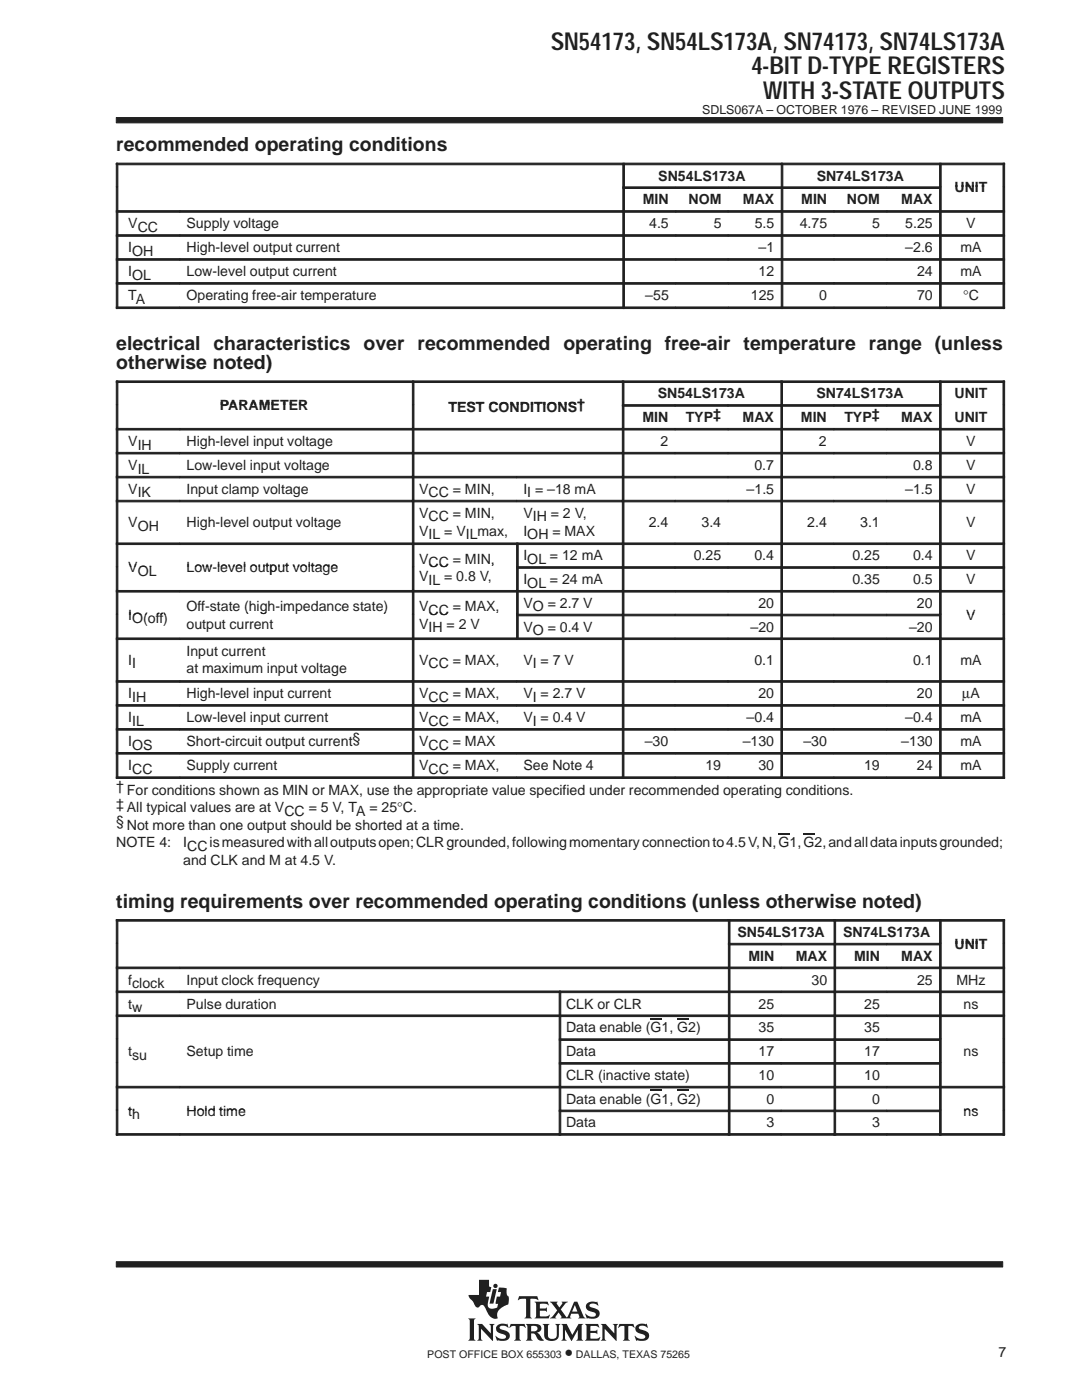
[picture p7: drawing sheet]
<svg xmlns="http://www.w3.org/2000/svg" width="216mm" height="279mm" viewBox="0 0 216 279" stroke-linecap="round" stroke-linejoin="round" font-family="sans-serif">
<g fill="#231f20" stroke="#231f20" stroke-width=".2">
<path d="M23.2 23.5h176.9v1h-176.9z" fill-rule="evenodd"/>
<path d="M23.2 251.8h176.9v1.1h-176.9z" fill-rule="evenodd"/>
</g>
<g fill="#231f20">
<path d="M98.3 257.3h.8l-.6 2.9h-.8z"/>
<path d="M104.9 264.2h1.9a.9 .9 0 0 1 1 .4 .9 .9 0 0 1 0 1.1l-.7 .2 .5 .4 .9 1.2a1.2 1.2 0 0 1-1.6-1l-.3-.3-.6-.1v1l.3 .5h-1.4l.3-.6v-2.3z" fill-rule="evenodd"/>
<path d="M109.7 259.8h1.6l-.2 .3 .5 .8 .6-.8-.1-.3h1.2l-.4 .3-1 1.2 1.2 1.6 1.5-3.1h.6l1.2 2.9 .4 .4-1.4-.1a.22 .22 0 0 0 .2-.1 .22 .22 0 0 0 0-.3l-.2-.4h-1.4l-.2 .7 .2 .2h-2.2l.2-.3-.5-.9-.7 .9 .2 .3h-1.3l.6-.4 .9-1.2z" fill-rule="evenodd"/>
<path d="M127 264.6a1.74 1.74 0 0 1 1.6-.4l.3 .1 .1-.1 .3 .8h-.1a1.2 1.2 0 0 0-1.7-.1 1.47 1.47 0 0 0 1.3 .7 1.03 1.03 0 0 1 .7 1.2 1.03 1.03 0 0 1-1.2 .8l-1.1-.1-.2 .1-.4-1 .9 .5 .9 .1a.45 .45 0 0 0 .4-.6 .45 .45 0 0 0-.6-.3l-.2-.1a1.11 1.11 0 0 1-1.2-1.4z" fill-rule="evenodd"/>
<path d="M123.6 264.2h2.8l.2 .8-.6-.4h-.5l-.1 .2v2.4l.3 .4h-1.4l.3-.4v-2.4l-.1-.2h-.5l-.7 .4z" fill-rule="evenodd"/>
<path d="M116.7 264.2h2.6l.2 .8-.6-.4-1.1 .1v.9h1.1l.3-.2v.9l-.4-.3h-1v1.1l1.3 .1 .7-.4-.3 .8h-2.8l.3-.4v-2.6z" fill-rule="evenodd"/>
<path d="M119.9 264.2h1l1.7 1.9v-1.5l-.3-.4h1l-.3 .4v3l-2.3-2.4v2l.3 .4h-1.1l.3-.4v-2.6z" fill-rule="evenodd"/>
<path d="M112 264.2h1.1l1.1 2.2 1.2-2.2h1l-.3 .4v2.6l.3 .4h-1.4l.3-.4v-1.8l-1.3 2.2-1.3-2.2v1.7l.4 .5h-1.1l.3-.6v-2.3z" fill-rule="evenodd"/>
<path d="M99.2 264.6a1.71 1.71 0 0 1 1.7-.4l.2 .1 .1-.1 .3 .8-.6-.3-.8-.1a.41 .41 0 0 0-.4 .5 .41 .41 0 0 0 .5 .3 1.29 1.29 0 0 1 1.5 1.4 1.08 1.08 0 0 1-1.2 .8l-1.1-.1-.2 .1-.4-1 .8 .5 .5 .1 .6-.1 .3-.2a.72 .72 0 0 0-.9-.7 .99 .99 0 0 1-1-.5 .99 .99 0 0 1 .1-1.1z" fill-rule="evenodd"/>
<path d="M101.9 264.2h2.8l.2 .8-.7-.4h-.4l-.1 .2v2.4l.3 .4h-1.4l.3-.4v-2.4l-.1-.2h-.5l-.7 .4z" fill-rule="evenodd"/>
<path d="M108.3 264.2h1.3l-.3 .4v2a.65 .65 0 0 0 .7 .6h.6l.4-.4 .1-2.1-.3-.5h1l-.3 .4v1.8a1.54 1.54 0 0 1-2.4 1l-.5-.7v-2.1z" fill-rule="evenodd"/>
<path d="M95.2 264.2h1l1.7 1.9v-1.5l-.3-.4h1.1l-.3 .4v3l-2.4-2.4v2l.3 .4h-1.1l.3-.6v-2.3z" fill-rule="evenodd"/>
<path d="M93.4 263.1h1.5l-.3 .4v3.7l.3 .4h-1.5l.3-.4v-3.7z" fill-rule="evenodd"/>
<path d="M103.6 258.7h3.6l.2 .8-.4-.3-1.2 .1v3.5l.3 .3h-1.4l.2-.2 .1-.3v-3.2l-.1-.2h-.8l-.7 .3z" fill-rule="evenodd"/>
<path d="M106.7 259.8h2.6l.1 .7-.5-.3-1.2 .1v.8h1.1l.3-.2v.9l-.4-.2h-1v1l.2 .1h1.2l.5-.3h.1l-.2 .7h-2.8l.3-.5v-2.3z" fill-rule="evenodd"/>
<path d="M117.1 260.2a2.08 2.08 0 0 1 1.9-.3l.2-.2 .1 .9a1.22 1.22 0 0 0-1.7-.1 .82 .82 0 0 0 .9 .6 1.06 1.06 0 0 1 1.2 1.1 1.06 1.06 0 0 1-1.2 1l-1.2-.1-.2 .1-.3-1 .8 .5 .8 .1a.46 .46 0 0 0 .5-.5 .46 .46 0 0 0-.5-.4l-.2-.1a1.11 1.11 0 0 1-1.2-1.5z" fill-rule="evenodd"/>
<path d="M95.6 255.4h2v1.3l.4 .2-.2 1h-.6l-.2 .9h.6l-.3 1.2 .1 .7a.9 .9 0 0 0 1.2 .4l.6-.1 .2-.8-.5-.1 .2-1.3h.7l.2-.9h-.7l.3-1 1.5 .2v1.1l.2 .4 .2 .2v.7a.81 .81 0 0 1-.6 1 2.73 2.73 0 0 0-1.7 1.7l.1 .9h-.1a1.81 1.81 0 0 1-2.1-1.5l-.3-.6a.7 .7 0 0 0-.6-.6 .7 .7 0 0 0-.7 .5 1.12 1.12 0 0 1-1.1-1l-.7-.8-.2-.7h2.1z" fill-rule="evenodd"/>
<circle cx="98.9" cy="256.6" r=".43"/>
</g>
<g fill="#fff">
<path d="M114.7 260.4l.5 1.4h-1z"/>
<path d="M106 264.7l.6-.1a.56 .56 0 0 1 .6 .5 .56 .56 0 0 1-.6 .6h-.6z" fill-rule="evenodd"/>
</g>
<g fill="#231f20" stroke="#231f20" stroke-width=".2">
<path d="M23.2 32.6h.3v4.7h-.3z" fill-rule="evenodd"/>
<path d="M23.2 32.6h101.1v.3h-101.1z" fill-rule="evenodd"/>
<path d="M124.3 32.6h.3v4.7h-.3z" fill-rule="evenodd"/>
<path d="M124.3 32.6h31.6v.3h-31.6z" fill-rule="evenodd"/>
<path d="M155.9 32.6h.3v4.7h-.3z" fill-rule="evenodd"/>
<path d="M155.9 32.6h31.6v.3h-31.6z" fill-rule="evenodd"/>
<path d="M187.5 32.6h.3v4.7h-.3z" fill-rule="evenodd"/>
<path d="M200.1 32.6h.4v4.7h-.4z" fill-rule="evenodd"/>
<path d="M187.5 32.6h13v.3h-13z" fill-rule="evenodd"/>
<path d="M23.2 37.3h.3v4.7h-.3z" fill-rule="evenodd"/>
<path d="M124.3 37.3h.3v4.7h-.3z" fill-rule="evenodd"/>
<path d="M124.3 37.3h10.5v.3h-10.5z" fill-rule="evenodd"/>
<path d="M134.8 37.3h10.5v.3h-10.5z" fill-rule="evenodd"/>
<path d="M145.3 37.3h10.6v.3h-10.6z" fill-rule="evenodd"/>
<path d="M155.9 37.3h.3v4.7h-.3z" fill-rule="evenodd"/>
<path d="M155.9 37.3h10.5v.3h-10.5z" fill-rule="evenodd"/>
<path d="M166.4 37.3h10.5v.3h-10.5z" fill-rule="evenodd"/>
<path d="M176.9 37.3h10.6v.3h-10.6z" fill-rule="evenodd"/>
<path d="M187.5 37.3h.3v4.7h-.3z" fill-rule="evenodd"/>
<path d="M200.1 37.3h.4v4.7h-.4z" fill-rule="evenodd"/>
<path d="M23.2 42h.3v4.8h-.3z" fill-rule="evenodd"/>
<path d="M23.2 42h12.6v.4h-12.6z" fill-rule="evenodd"/>
<path d="M35.9 42h88.4v.4h-88.4z" fill-rule="evenodd"/>
<path d="M124.3 42h.3v4.8h-.3z" fill-rule="evenodd"/>
<path d="M124.3 42h10.5v.4h-10.5z" fill-rule="evenodd"/>
<path d="M134.8 42h10.5v.4h-10.5z" fill-rule="evenodd"/>
<path d="M145.3 42h10.6v.4h-10.6z" fill-rule="evenodd"/>
<path d="M155.9 42h.3v4.8h-.3z" fill-rule="evenodd"/>
<path d="M155.9 42h10.5v.4h-10.5z" fill-rule="evenodd"/>
<path d="M166.4 42h10.5v.4h-10.5z" fill-rule="evenodd"/>
<path d="M176.9 42h10.6v.4h-10.6z" fill-rule="evenodd"/>
<path d="M187.5 42h.3v4.8h-.3z" fill-rule="evenodd"/>
<path d="M200.1 42h.4v4.8h-.4z" fill-rule="evenodd"/>
<path d="M187.5 42h13v.4h-13z" fill-rule="evenodd"/>
<path d="M23.2 46.8h.3v4.8h-.3z" fill-rule="evenodd"/>
<path d="M23.2 46.8h12.6v.4h-12.6z" fill-rule="evenodd"/>
<path d="M35.9 46.8h88.4v.4h-88.4z" fill-rule="evenodd"/>
<path d="M124.3 46.8h.3v4.8h-.3z" fill-rule="evenodd"/>
<path d="M124.3 46.8h10.5v.4h-10.5z" fill-rule="evenodd"/>
<path d="M134.8 46.8h10.5v.4h-10.5z" fill-rule="evenodd"/>
<path d="M145.3 46.8h10.6v.4h-10.6z" fill-rule="evenodd"/>
<path d="M155.9 46.8h.3v4.8h-.3z" fill-rule="evenodd"/>
<path d="M155.9 46.8h10.5v.4h-10.5z" fill-rule="evenodd"/>
<path d="M166.4 46.8h10.5v.4h-10.5z" fill-rule="evenodd"/>
<path d="M176.9 46.8h10.6v.4h-10.6z" fill-rule="evenodd"/>
<path d="M187.5 46.8h.3v4.8h-.3z" fill-rule="evenodd"/>
<path d="M200.1 46.8h.4v4.8h-.4z" fill-rule="evenodd"/>
<path d="M187.5 46.8h13v.4h-13z" fill-rule="evenodd"/>
<path d="M23.2 51.6h.3v4.8h-.3z" fill-rule="evenodd"/>
<path d="M23.2 51.6h12.6v.3h-12.6z" fill-rule="evenodd"/>
<path d="M35.9 51.6h88.4v.3h-88.4z" fill-rule="evenodd"/>
<path d="M124.3 51.6h.3v4.8h-.3z" fill-rule="evenodd"/>
<path d="M124.3 51.6h10.5v.3h-10.5z" fill-rule="evenodd"/>
<path d="M134.8 51.6h10.5v.3h-10.5z" fill-rule="evenodd"/>
<path d="M145.3 51.6h10.6v.3h-10.6z" fill-rule="evenodd"/>
<path d="M155.9 51.6h.3v4.8h-.3z" fill-rule="evenodd"/>
<path d="M155.9 51.6h10.5v.3h-10.5z" fill-rule="evenodd"/>
<path d="M166.4 51.6h10.5v.3h-10.5z" fill-rule="evenodd"/>
<path d="M176.9 51.6h10.6v.3h-10.6z" fill-rule="evenodd"/>
<path d="M187.5 51.6h.3v4.8h-.3z" fill-rule="evenodd"/>
<path d="M200.1 51.6h.4v4.8h-.4z" fill-rule="evenodd"/>
<path d="M187.5 51.6h13v.3h-13z" fill-rule="evenodd"/>
<path d="M23.2 56.4h.3v5.2h-.3z" fill-rule="evenodd"/>
<path d="M23.2 56.4h12.6v.3h-12.6z" fill-rule="evenodd"/>
<path d="M23.2 61.3h12.6v.3h-12.6z" fill-rule="evenodd"/>
<path d="M35.9 56.4h88.4v.3h-88.4z" fill-rule="evenodd"/>
<path d="M35.9 61.3h88.4v.3h-88.4z" fill-rule="evenodd"/>
<path d="M124.3 56.4h.3v5.2h-.3z" fill-rule="evenodd"/>
<path d="M124.3 56.4h10.5v.3h-10.5z" fill-rule="evenodd"/>
<path d="M124.3 61.3h10.5v.3h-10.5z" fill-rule="evenodd"/>
<path d="M134.8 56.4h10.5v.3h-10.5z" fill-rule="evenodd"/>
<path d="M134.8 61.3h10.5v.3h-10.5z" fill-rule="evenodd"/>
<path d="M145.3 56.4h10.6v.3h-10.6z" fill-rule="evenodd"/>
<path d="M145.3 61.3h10.6v.3h-10.6z" fill-rule="evenodd"/>
<path d="M155.9 56.4h.3v5.2h-.3z" fill-rule="evenodd"/>
<path d="M155.9 56.4h10.5v.3h-10.5z" fill-rule="evenodd"/>
<path d="M155.9 61.3h10.5v.3h-10.5z" fill-rule="evenodd"/>
<path d="M166.4 56.4h10.5v.3h-10.5z" fill-rule="evenodd"/>
<path d="M166.4 61.3h10.5v.3h-10.5z" fill-rule="evenodd"/>
<path d="M176.9 56.4h10.6v.3h-10.6z" fill-rule="evenodd"/>
<path d="M176.9 61.3h10.6v.3h-10.6z" fill-rule="evenodd"/>
<path d="M187.5 56.4h.3v5.2h-.3z" fill-rule="evenodd"/>
<path d="M200.1 56.4h.4v5.2h-.4z" fill-rule="evenodd"/>
<path d="M187.5 56.4h13v.3h-13z" fill-rule="evenodd"/>
<path d="M187.5 61.3h13v.3h-13z" fill-rule="evenodd"/>
<path d="M23.2 76h.3v4.7h-.3z" fill-rule="evenodd"/>
<path d="M23.2 76h59.1v.3h-59.1z" fill-rule="evenodd"/>
<path d="M82.3 76h.3v4.7h-.3z" fill-rule="evenodd"/>
<path d="M82.3 76h41.9v.3h-41.9z" fill-rule="evenodd"/>
<path d="M124.2 76h.3v4.7h-.3z" fill-rule="evenodd"/>
<path d="M124.2 76h31.6v.3h-31.6z" fill-rule="evenodd"/>
<path d="M155.8 76h.3v4.7h-.3z" fill-rule="evenodd"/>
<path d="M155.8 76h31.7v.3h-31.7z" fill-rule="evenodd"/>
<path d="M187.5 76h.3v4.7h-.3z" fill-rule="evenodd"/>
<path d="M200.1 76h.4v4.7h-.4z" fill-rule="evenodd"/>
<path d="M187.5 76h13v.3h-13z" fill-rule="evenodd"/>
<path d="M23.2 80.8h.3v4.7h-.3z" fill-rule="evenodd"/>
<path d="M82.3 80.8h.3v4.7h-.3z" fill-rule="evenodd"/>
<path d="M124.2 80.8h.3v4.7h-.3z" fill-rule="evenodd"/>
<path d="M124.2 80.8h10.5v.3h-10.5z" fill-rule="evenodd"/>
<path d="M134.7 80.8h10.6v.3h-10.6z" fill-rule="evenodd"/>
<path d="M145.3 80.8h10.5v.3h-10.5z" fill-rule="evenodd"/>
<path d="M155.8 80.8h.3v4.7h-.3z" fill-rule="evenodd"/>
<path d="M155.8 80.8h10.6v.3h-10.6z" fill-rule="evenodd"/>
<path d="M166.4 80.8h10.5v.3h-10.5z" fill-rule="evenodd"/>
<path d="M176.9 80.8h10.6v.3h-10.6z" fill-rule="evenodd"/>
<path d="M187.5 80.8h.3v4.7h-.3z" fill-rule="evenodd"/>
<path d="M200.1 80.8h.4v4.7h-.4z" fill-rule="evenodd"/>
<path d="M23.2 85.5h.3v4.8h-.3z" fill-rule="evenodd"/>
<path d="M23.2 85.5h12.6v.3h-12.6z" fill-rule="evenodd"/>
<path d="M35.9 85.5h46.4v.3h-46.4z" fill-rule="evenodd"/>
<path d="M82.3 85.5h.3v4.8h-.3z" fill-rule="evenodd"/>
<path d="M82.3 85.5h41.9v.3h-41.9z" fill-rule="evenodd"/>
<path d="M124.2 85.5h.3v4.8h-.3z" fill-rule="evenodd"/>
<path d="M124.2 85.5h10.5v.3h-10.5z" fill-rule="evenodd"/>
<path d="M134.7 85.5h10.6v.3h-10.6z" fill-rule="evenodd"/>
<path d="M145.3 85.5h10.5v.3h-10.5z" fill-rule="evenodd"/>
<path d="M155.8 85.5h.3v4.8h-.3z" fill-rule="evenodd"/>
<path d="M155.8 85.5h10.6v.3h-10.6z" fill-rule="evenodd"/>
<path d="M166.4 85.5h10.5v.3h-10.5z" fill-rule="evenodd"/>
<path d="M176.9 85.5h10.6v.3h-10.6z" fill-rule="evenodd"/>
<path d="M187.5 85.5h.3v4.8h-.3z" fill-rule="evenodd"/>
<path d="M200.1 85.5h.4v4.8h-.4z" fill-rule="evenodd"/>
<path d="M187.5 85.5h13v.3h-13z" fill-rule="evenodd"/>
<path d="M23.2 90.3h.3v4.7h-.3z" fill-rule="evenodd"/>
<path d="M23.2 90.3h12.6v.3h-12.6z" fill-rule="evenodd"/>
<path d="M35.9 90.3h46.4v.3h-46.4z" fill-rule="evenodd"/>
<path d="M82.3 90.3h.3v4.7h-.3z" fill-rule="evenodd"/>
<path d="M82.3 90.3h41.9v.3h-41.9z" fill-rule="evenodd"/>
<path d="M124.2 90.3h.3v4.7h-.3z" fill-rule="evenodd"/>
<path d="M124.2 90.3h10.5v.3h-10.5z" fill-rule="evenodd"/>
<path d="M134.7 90.3h10.6v.3h-10.6z" fill-rule="evenodd"/>
<path d="M145.3 90.3h10.5v.3h-10.5z" fill-rule="evenodd"/>
<path d="M155.8 90.3h.3v4.7h-.3z" fill-rule="evenodd"/>
<path d="M155.8 90.3h10.6v.3h-10.6z" fill-rule="evenodd"/>
<path d="M166.4 90.3h10.5v.3h-10.5z" fill-rule="evenodd"/>
<path d="M176.9 90.3h10.6v.3h-10.6z" fill-rule="evenodd"/>
<path d="M187.5 90.3h.3v4.7h-.3z" fill-rule="evenodd"/>
<path d="M200.1 90.3h.4v4.7h-.4z" fill-rule="evenodd"/>
<path d="M187.5 90.3h13v.3h-13z" fill-rule="evenodd"/>
<path d="M23.2 95.1h.3v4.7h-.3z" fill-rule="evenodd"/>
<path d="M23.2 95.1h12.6v.3h-12.6z" fill-rule="evenodd"/>
<path d="M35.9 95.1h46.4v.3h-46.4z" fill-rule="evenodd"/>
<path d="M82.3 95.1h.3v4.7h-.3z" fill-rule="evenodd"/>
<path d="M82.3 95.1h20.8v.3h-20.8z" fill-rule="evenodd"/>
<path d="M103.1 95.1h21.1v.3h-21.1z" fill-rule="evenodd"/>
<path d="M124.2 95.1h.3v4.7h-.3z" fill-rule="evenodd"/>
<path d="M124.2 95.1h10.5v.3h-10.5z" fill-rule="evenodd"/>
<path d="M134.7 95.1h10.6v.3h-10.6z" fill-rule="evenodd"/>
<path d="M145.3 95.1h10.5v.3h-10.5z" fill-rule="evenodd"/>
<path d="M155.8 95.1h.3v4.7h-.3z" fill-rule="evenodd"/>
<path d="M155.8 95.1h10.6v.3h-10.6z" fill-rule="evenodd"/>
<path d="M166.4 95.1h10.5v.3h-10.5z" fill-rule="evenodd"/>
<path d="M176.9 95.1h10.6v.3h-10.6z" fill-rule="evenodd"/>
<path d="M187.5 95.1h.3v4.7h-.3z" fill-rule="evenodd"/>
<path d="M200.1 95.1h.4v4.7h-.4z" fill-rule="evenodd"/>
<path d="M187.5 95.1h13v.3h-13z" fill-rule="evenodd"/>
<path d="M23.2 99.8h.3v8.5h-.3z" fill-rule="evenodd"/>
<path d="M23.2 99.8h12.6v.4h-12.6z" fill-rule="evenodd"/>
<path d="M35.9 99.8h46.4v.4h-46.4z" fill-rule="evenodd"/>
<path d="M82.3 99.8h.3v8.5h-.3z" fill-rule="evenodd"/>
<path d="M82.3 99.8h20.8v.4h-20.8z" fill-rule="evenodd"/>
<path d="M103.1 99.8h21.1v.4h-21.1z" fill-rule="evenodd"/>
<path d="M124.2 99.8h.3v8.5h-.3z" fill-rule="evenodd"/>
<path d="M124.2 99.8h10.5v.4h-10.5z" fill-rule="evenodd"/>
<path d="M134.7 99.8h10.6v.4h-10.6z" fill-rule="evenodd"/>
<path d="M145.3 99.8h10.5v.4h-10.5z" fill-rule="evenodd"/>
<path d="M155.8 99.8h.3v8.5h-.3z" fill-rule="evenodd"/>
<path d="M155.8 99.8h10.6v.4h-10.6z" fill-rule="evenodd"/>
<path d="M166.4 99.8h10.5v.4h-10.5z" fill-rule="evenodd"/>
<path d="M176.9 99.8h10.6v.4h-10.6z" fill-rule="evenodd"/>
<path d="M187.5 99.8h.3v8.5h-.3z" fill-rule="evenodd"/>
<path d="M200.1 99.8h.4v8.5h-.4z" fill-rule="evenodd"/>
<path d="M187.5 99.8h13v.4h-13z" fill-rule="evenodd"/>
<path d="M23.2 108.4h.3v4.7h-.3z" fill-rule="evenodd"/>
<path d="M23.2 108.4h12.6v.3h-12.6z" fill-rule="evenodd"/>
<path d="M35.9 108.4h46.4v.3h-46.4z" fill-rule="evenodd"/>
<path d="M82.3 108.4h.3v4.7h-.3z" fill-rule="evenodd"/>
<path d="M82.3 108.4h20.8v.3h-20.8z" fill-rule="evenodd"/>
<path d="M103.1 108.4h.3v4.7h-.3z" fill-rule="evenodd"/>
<path d="M103.1 108.4h21.1v.3h-21.1z" fill-rule="evenodd"/>
<path d="M124.2 108.4h.3v4.7h-.3z" fill-rule="evenodd"/>
<path d="M124.2 108.4h10.5v.3h-10.5z" fill-rule="evenodd"/>
<path d="M134.7 108.4h10.6v.3h-10.6z" fill-rule="evenodd"/>
<path d="M145.3 108.4h10.5v.3h-10.5z" fill-rule="evenodd"/>
<path d="M155.8 108.4h.3v4.7h-.3z" fill-rule="evenodd"/>
<path d="M155.8 108.4h10.6v.3h-10.6z" fill-rule="evenodd"/>
<path d="M166.4 108.4h10.5v.3h-10.5z" fill-rule="evenodd"/>
<path d="M176.9 108.4h10.6v.3h-10.6z" fill-rule="evenodd"/>
<path d="M187.5 108.4h.3v4.7h-.3z" fill-rule="evenodd"/>
<path d="M200.1 108.4h.4v4.7h-.4z" fill-rule="evenodd"/>
<path d="M187.5 108.4h13v.3h-13z" fill-rule="evenodd"/>
<path d="M23.2 113.1h.3v4.7h-.3z" fill-rule="evenodd"/>
<path d="M82.3 113.1h.3v4.7h-.3z" fill-rule="evenodd"/>
<path d="M103.1 113.1h.3v4.7h-.3z" fill-rule="evenodd"/>
<path d="M103.1 113.1h21.1v.3h-21.1z" fill-rule="evenodd"/>
<path d="M124.2 113.1h.3v4.7h-.3z" fill-rule="evenodd"/>
<path d="M124.2 113.1h10.5v.3h-10.5z" fill-rule="evenodd"/>
<path d="M134.7 113.1h10.6v.3h-10.6z" fill-rule="evenodd"/>
<path d="M145.3 113.1h10.5v.3h-10.5z" fill-rule="evenodd"/>
<path d="M155.8 113.1h.3v4.7h-.3z" fill-rule="evenodd"/>
<path d="M155.8 113.1h10.6v.3h-10.6z" fill-rule="evenodd"/>
<path d="M166.4 113.1h10.5v.3h-10.5z" fill-rule="evenodd"/>
<path d="M176.9 113.1h10.6v.3h-10.6z" fill-rule="evenodd"/>
<path d="M187.5 113.1h.3v4.7h-.3z" fill-rule="evenodd"/>
<path d="M200.1 113.1h.4v4.7h-.4z" fill-rule="evenodd"/>
<path d="M187.5 113.1h13v.3h-13z" fill-rule="evenodd"/>
<path d="M23.2 117.8h.3v4.8h-.3z" fill-rule="evenodd"/>
<path d="M23.2 117.8h12.6v.4h-12.6z" fill-rule="evenodd"/>
<path d="M35.9 117.8h46.4v.4h-46.4z" fill-rule="evenodd"/>
<path d="M82.3 117.8h.3v4.8h-.3z" fill-rule="evenodd"/>
<path d="M82.3 117.8h20.8v.4h-20.8z" fill-rule="evenodd"/>
<path d="M103.1 117.8h.3v4.8h-.3z" fill-rule="evenodd"/>
<path d="M103.1 117.8h21.1v.4h-21.1z" fill-rule="evenodd"/>
<path d="M124.2 117.8h.3v4.8h-.3z" fill-rule="evenodd"/>
<path d="M124.2 117.8h10.5v.4h-10.5z" fill-rule="evenodd"/>
<path d="M134.7 117.8h10.6v.4h-10.6z" fill-rule="evenodd"/>
<path d="M145.3 117.8h10.5v.4h-10.5z" fill-rule="evenodd"/>
<path d="M155.8 117.8h.3v4.8h-.3z" fill-rule="evenodd"/>
<path d="M155.8 117.8h10.6v.4h-10.6z" fill-rule="evenodd"/>
<path d="M166.4 117.8h10.5v.4h-10.5z" fill-rule="evenodd"/>
<path d="M176.9 117.8h10.6v.4h-10.6z" fill-rule="evenodd"/>
<path d="M187.5 117.8h.3v4.8h-.3z" fill-rule="evenodd"/>
<path d="M200.1 117.8h.4v4.8h-.4z" fill-rule="evenodd"/>
<path d="M187.5 117.8h13v.4h-13z" fill-rule="evenodd"/>
<path d="M23.2 122.6h.3v4.7h-.3z" fill-rule="evenodd"/>
<path d="M82.3 122.6h.3v4.7h-.3z" fill-rule="evenodd"/>
<path d="M103.1 122.6h.3v4.7h-.3z" fill-rule="evenodd"/>
<path d="M103.1 122.6h21.1v.3h-21.1z" fill-rule="evenodd"/>
<path d="M124.2 122.6h.3v4.7h-.3z" fill-rule="evenodd"/>
<path d="M124.2 122.6h10.5v.3h-10.5z" fill-rule="evenodd"/>
<path d="M134.7 122.6h10.6v.3h-10.6z" fill-rule="evenodd"/>
<path d="M145.3 122.6h10.5v.3h-10.5z" fill-rule="evenodd"/>
<path d="M155.8 122.6h.3v4.7h-.3z" fill-rule="evenodd"/>
<path d="M155.8 122.6h10.6v.3h-10.6z" fill-rule="evenodd"/>
<path d="M166.4 122.6h10.5v.3h-10.5z" fill-rule="evenodd"/>
<path d="M176.9 122.6h10.6v.3h-10.6z" fill-rule="evenodd"/>
<path d="M187.5 122.6h.3v4.7h-.3z" fill-rule="evenodd"/>
<path d="M200.1 122.6h.4v4.7h-.4z" fill-rule="evenodd"/>
<path d="M23.2 127.3h.3v8.5h-.3z" fill-rule="evenodd"/>
<path d="M23.2 127.3h12.6v.3h-12.6z" fill-rule="evenodd"/>
<path d="M35.9 127.3h46.4v.3h-46.4z" fill-rule="evenodd"/>
<path d="M82.3 127.3h.3v8.5h-.3z" fill-rule="evenodd"/>
<path d="M82.3 127.3h20.8v.3h-20.8z" fill-rule="evenodd"/>
<path d="M103.1 127.3h21.1v.3h-21.1z" fill-rule="evenodd"/>
<path d="M124.2 127.3h.3v8.5h-.3z" fill-rule="evenodd"/>
<path d="M124.2 127.3h10.5v.3h-10.5z" fill-rule="evenodd"/>
<path d="M134.7 127.3h10.6v.3h-10.6z" fill-rule="evenodd"/>
<path d="M145.3 127.3h10.5v.3h-10.5z" fill-rule="evenodd"/>
<path d="M155.8 127.3h.3v8.5h-.3z" fill-rule="evenodd"/>
<path d="M155.8 127.3h10.6v.3h-10.6z" fill-rule="evenodd"/>
<path d="M166.4 127.3h10.5v.3h-10.5z" fill-rule="evenodd"/>
<path d="M176.9 127.3h10.6v.3h-10.6z" fill-rule="evenodd"/>
<path d="M187.5 127.3h.3v8.5h-.3z" fill-rule="evenodd"/>
<path d="M200.1 127.3h.4v8.5h-.4z" fill-rule="evenodd"/>
<path d="M187.5 127.3h13v.3h-13z" fill-rule="evenodd"/>
<path d="M23.2 135.8h.3v4.8h-.3z" fill-rule="evenodd"/>
<path d="M23.2 135.8h12.6v.4h-12.6z" fill-rule="evenodd"/>
<path d="M35.9 135.8h46.4v.4h-46.4z" fill-rule="evenodd"/>
<path d="M82.3 135.8h.3v4.8h-.3z" fill-rule="evenodd"/>
<path d="M82.3 135.8h20.8v.4h-20.8z" fill-rule="evenodd"/>
<path d="M103.1 135.8h21.1v.4h-21.1z" fill-rule="evenodd"/>
<path d="M124.2 135.8h.3v4.8h-.3z" fill-rule="evenodd"/>
<path d="M124.2 135.8h10.5v.4h-10.5z" fill-rule="evenodd"/>
<path d="M134.7 135.8h10.6v.4h-10.6z" fill-rule="evenodd"/>
<path d="M145.3 135.8h10.5v.4h-10.5z" fill-rule="evenodd"/>
<path d="M155.8 135.8h.3v4.8h-.3z" fill-rule="evenodd"/>
<path d="M155.8 135.8h10.6v.4h-10.6z" fill-rule="evenodd"/>
<path d="M166.4 135.8h10.5v.4h-10.5z" fill-rule="evenodd"/>
<path d="M176.9 135.8h10.6v.4h-10.6z" fill-rule="evenodd"/>
<path d="M187.5 135.8h.3v4.8h-.3z" fill-rule="evenodd"/>
<path d="M200.1 135.8h.4v4.8h-.4z" fill-rule="evenodd"/>
<path d="M187.5 135.8h13v.4h-13z" fill-rule="evenodd"/>
<path d="M23.2 140.6h.3v4.8h-.3z" fill-rule="evenodd"/>
<path d="M23.2 140.6h12.6v.3h-12.6z" fill-rule="evenodd"/>
<path d="M35.9 140.6h46.4v.3h-46.4z" fill-rule="evenodd"/>
<path d="M82.3 140.6h.3v4.8h-.3z" fill-rule="evenodd"/>
<path d="M82.3 140.6h20.8v.3h-20.8z" fill-rule="evenodd"/>
<path d="M103.1 140.6h21.1v.3h-21.1z" fill-rule="evenodd"/>
<path d="M124.2 140.6h.3v4.8h-.3z" fill-rule="evenodd"/>
<path d="M124.2 140.6h10.5v.3h-10.5z" fill-rule="evenodd"/>
<path d="M134.7 140.6h10.6v.3h-10.6z" fill-rule="evenodd"/>
<path d="M145.3 140.6h10.5v.3h-10.5z" fill-rule="evenodd"/>
<path d="M155.8 140.6h.3v4.8h-.3z" fill-rule="evenodd"/>
<path d="M155.8 140.6h10.6v.3h-10.6z" fill-rule="evenodd"/>
<path d="M166.4 140.6h10.5v.3h-10.5z" fill-rule="evenodd"/>
<path d="M176.9 140.6h10.6v.3h-10.6z" fill-rule="evenodd"/>
<path d="M187.5 140.6h.3v4.8h-.3z" fill-rule="evenodd"/>
<path d="M200.1 140.6h.4v4.8h-.4z" fill-rule="evenodd"/>
<path d="M187.5 140.6h13v.3h-13z" fill-rule="evenodd"/>
<path d="M23.2 145.4h.3v4.8h-.3z" fill-rule="evenodd"/>
<path d="M23.2 145.4h12.6v.3h-12.6z" fill-rule="evenodd"/>
<path d="M35.9 145.4h46.4v.3h-46.4z" fill-rule="evenodd"/>
<path d="M82.3 145.4h.3v4.8h-.3z" fill-rule="evenodd"/>
<path d="M82.3 145.4h41.9v.3h-41.9z" fill-rule="evenodd"/>
<path d="M124.2 145.4h.3v4.8h-.3z" fill-rule="evenodd"/>
<path d="M124.2 145.4h10.5v.3h-10.5z" fill-rule="evenodd"/>
<path d="M134.7 145.4h10.6v.3h-10.6z" fill-rule="evenodd"/>
<path d="M145.3 145.4h10.5v.3h-10.5z" fill-rule="evenodd"/>
<path d="M155.8 145.4h.3v4.8h-.3z" fill-rule="evenodd"/>
<path d="M155.8 145.4h10.6v.3h-10.6z" fill-rule="evenodd"/>
<path d="M166.4 145.4h10.5v.3h-10.5z" fill-rule="evenodd"/>
<path d="M176.9 145.4h10.6v.3h-10.6z" fill-rule="evenodd"/>
<path d="M187.5 145.4h.3v4.8h-.3z" fill-rule="evenodd"/>
<path d="M200.1 145.4h.4v4.8h-.4z" fill-rule="evenodd"/>
<path d="M187.5 145.4h13v.3h-13z" fill-rule="evenodd"/>
<path d="M23.2 150.2h.3v5.2h-.3z" fill-rule="evenodd"/>
<path d="M23.2 150.2h12.6v.3h-12.6z" fill-rule="evenodd"/>
<path d="M23.2 155h12.6v.4h-12.6z" fill-rule="evenodd"/>
<path d="M35.9 150.2h46.4v.3h-46.4z" fill-rule="evenodd"/>
<path d="M35.9 155h46.4v.4h-46.4z" fill-rule="evenodd"/>
<path d="M82.3 150.2h.3v5.2h-.3z" fill-rule="evenodd"/>
<path d="M82.3 150.2h20.8v.3h-20.8z" fill-rule="evenodd"/>
<path d="M82.3 155h20.8v.4h-20.8z" fill-rule="evenodd"/>
<path d="M103.1 150.2h21.1v.3h-21.1z" fill-rule="evenodd"/>
<path d="M103.1 155h21.1v.4h-21.1z" fill-rule="evenodd"/>
<path d="M124.2 150.2h.3v5.2h-.3z" fill-rule="evenodd"/>
<path d="M124.2 150.2h10.5v.3h-10.5z" fill-rule="evenodd"/>
<path d="M124.2 155h10.5v.4h-10.5z" fill-rule="evenodd"/>
<path d="M134.7 150.2h10.6v.3h-10.6z" fill-rule="evenodd"/>
<path d="M134.7 155h10.6v.4h-10.6z" fill-rule="evenodd"/>
<path d="M145.3 150.2h10.5v.3h-10.5z" fill-rule="evenodd"/>
<path d="M145.3 155h10.5v.4h-10.5z" fill-rule="evenodd"/>
<path d="M155.8 150.2h.3v5.2h-.3z" fill-rule="evenodd"/>
<path d="M155.8 150.2h10.6v.3h-10.6z" fill-rule="evenodd"/>
<path d="M155.8 155h10.6v.4h-10.6z" fill-rule="evenodd"/>
<path d="M166.4 150.2h10.5v.3h-10.5z" fill-rule="evenodd"/>
<path d="M166.4 155h10.5v.4h-10.5z" fill-rule="evenodd"/>
<path d="M176.9 150.2h10.6v.3h-10.6z" fill-rule="evenodd"/>
<path d="M176.9 155h10.6v.4h-10.6z" fill-rule="evenodd"/>
<path d="M187.5 150.2h.3v5.2h-.3z" fill-rule="evenodd"/>
<path d="M200.1 150.2h.4v5.2h-.4z" fill-rule="evenodd"/>
<path d="M187.5 150.2h13v.3h-13z" fill-rule="evenodd"/>
<path d="M187.5 155h13v.4h-13z" fill-rule="evenodd"/>
<path d="M23.2 183.5h.3v4.7h-.3z" fill-rule="evenodd"/>
<path d="M23.2 183.5h122.1v.3h-122.1z" fill-rule="evenodd"/>
<path d="M145.3 183.5h.4v4.7h-.4z" fill-rule="evenodd"/>
<path d="M145.3 183.5h21.1v.3h-21.1z" fill-rule="evenodd"/>
<path d="M166.4 183.5h.3v4.7h-.3z" fill-rule="evenodd"/>
<path d="M166.4 183.5h21.1v.3h-21.1z" fill-rule="evenodd"/>
<path d="M187.5 183.5h.3v4.7h-.3z" fill-rule="evenodd"/>
<path d="M200.1 183.5h.4v4.7h-.4z" fill-rule="evenodd"/>
<path d="M187.5 183.5h13v.3h-13z" fill-rule="evenodd"/>
<path d="M23.2 188.3h.3v4.7h-.3z" fill-rule="evenodd"/>
<path d="M145.3 188.3h.4v4.7h-.4z" fill-rule="evenodd"/>
<path d="M145.3 188.3h10.6v.3h-10.6z" fill-rule="evenodd"/>
<path d="M155.9 188.3h10.5v.3h-10.5z" fill-rule="evenodd"/>
<path d="M166.4 188.3h.3v4.7h-.3z" fill-rule="evenodd"/>
<path d="M166.4 188.3h10.5v.3h-10.5z" fill-rule="evenodd"/>
<path d="M176.9 188.3h10.6v.3h-10.6z" fill-rule="evenodd"/>
<path d="M187.5 188.3h.3v4.7h-.3z" fill-rule="evenodd"/>
<path d="M200.1 188.3h.4v4.7h-.4z" fill-rule="evenodd"/>
<path d="M23.2 193h.3v4.8h-.3z" fill-rule="evenodd"/>
<path d="M23.2 193h12.6v.3h-12.6z" fill-rule="evenodd"/>
<path d="M35.9 193h109.4v.3h-109.4z" fill-rule="evenodd"/>
<path d="M145.3 193h.4v4.8h-.4z" fill-rule="evenodd"/>
<path d="M145.3 193h10.6v.3h-10.6z" fill-rule="evenodd"/>
<path d="M155.9 193h10.5v.3h-10.5z" fill-rule="evenodd"/>
<path d="M166.4 193h.3v4.8h-.3z" fill-rule="evenodd"/>
<path d="M166.4 193h10.5v.3h-10.5z" fill-rule="evenodd"/>
<path d="M176.9 193h10.6v.3h-10.6z" fill-rule="evenodd"/>
<path d="M187.5 193h.3v4.8h-.3z" fill-rule="evenodd"/>
<path d="M200.1 193h.4v4.8h-.4z" fill-rule="evenodd"/>
<path d="M187.5 193h13v.3h-13z" fill-rule="evenodd"/>
<path d="M23.2 197.8h.3v4.7h-.3z" fill-rule="evenodd"/>
<path d="M23.2 197.8h12.6v.3h-12.6z" fill-rule="evenodd"/>
<path d="M35.9 197.8h75.7v.3h-75.7z" fill-rule="evenodd"/>
<path d="M111.6 197.8h.3v4.7h-.3z" fill-rule="evenodd"/>
<path d="M111.6 197.8h33.7v.3h-33.7z" fill-rule="evenodd"/>
<path d="M145.3 197.8h.4v4.7h-.4z" fill-rule="evenodd"/>
<path d="M145.3 197.8h10.6v.3h-10.6z" fill-rule="evenodd"/>
<path d="M155.9 197.8h10.5v.3h-10.5z" fill-rule="evenodd"/>
<path d="M166.4 197.8h.3v4.7h-.3z" fill-rule="evenodd"/>
<path d="M166.4 197.8h10.5v.3h-10.5z" fill-rule="evenodd"/>
<path d="M176.9 197.8h10.6v.3h-10.6z" fill-rule="evenodd"/>
<path d="M187.5 197.8h.3v4.7h-.3z" fill-rule="evenodd"/>
<path d="M200.1 197.8h.4v4.7h-.4z" fill-rule="evenodd"/>
<path d="M187.5 197.8h13v.3h-13z" fill-rule="evenodd"/>
<path d="M23.2 202.6h.3v4.7h-.3z" fill-rule="evenodd"/>
<path d="M23.2 202.6h12.6v.3h-12.6z" fill-rule="evenodd"/>
<path d="M35.9 202.6h75.7v.3h-75.7z" fill-rule="evenodd"/>
<path d="M111.6 202.6h.3v4.7h-.3z" fill-rule="evenodd"/>
<path d="M111.6 202.6h33.7v.3h-33.7z" fill-rule="evenodd"/>
<path d="M145.3 202.6h.4v4.7h-.4z" fill-rule="evenodd"/>
<path d="M145.3 202.6h10.6v.3h-10.6z" fill-rule="evenodd"/>
<path d="M155.9 202.6h10.5v.3h-10.5z" fill-rule="evenodd"/>
<path d="M166.4 202.6h.3v4.7h-.3z" fill-rule="evenodd"/>
<path d="M166.4 202.6h10.5v.3h-10.5z" fill-rule="evenodd"/>
<path d="M176.9 202.6h10.6v.3h-10.6z" fill-rule="evenodd"/>
<path d="M187.5 202.6h.3v4.7h-.3z" fill-rule="evenodd"/>
<path d="M200.1 202.6h.4v4.7h-.4z" fill-rule="evenodd"/>
<path d="M187.5 202.6h13v.3h-13z" fill-rule="evenodd"/>
<path d="M23.2 207.3h.3v4.7h-.3z" fill-rule="evenodd"/>
<path d="M111.6 207.3h.3v4.7h-.3z" fill-rule="evenodd"/>
<path d="M111.6 207.3h33.7v.3h-33.7z" fill-rule="evenodd"/>
<path d="M145.3 207.3h.4v4.7h-.4z" fill-rule="evenodd"/>
<path d="M145.3 207.3h10.6v.3h-10.6z" fill-rule="evenodd"/>
<path d="M155.9 207.3h10.5v.3h-10.5z" fill-rule="evenodd"/>
<path d="M166.4 207.3h.3v4.7h-.3z" fill-rule="evenodd"/>
<path d="M166.4 207.3h10.5v.3h-10.5z" fill-rule="evenodd"/>
<path d="M176.9 207.3h10.6v.3h-10.6z" fill-rule="evenodd"/>
<path d="M187.5 207.3h.3v4.7h-.3z" fill-rule="evenodd"/>
<path d="M200.1 207.3h.4v4.7h-.4z" fill-rule="evenodd"/>
<path d="M23.2 212.1h.3v4.7h-.3z" fill-rule="evenodd"/>
<path d="M111.6 212.1h.3v4.7h-.3z" fill-rule="evenodd"/>
<path d="M111.6 212.1h33.7v.3h-33.7z" fill-rule="evenodd"/>
<path d="M145.3 212.1h.4v4.7h-.4z" fill-rule="evenodd"/>
<path d="M145.3 212.1h10.6v.3h-10.6z" fill-rule="evenodd"/>
<path d="M155.9 212.1h10.5v.3h-10.5z" fill-rule="evenodd"/>
<path d="M166.4 212.1h.3v4.7h-.3z" fill-rule="evenodd"/>
<path d="M166.4 212.1h10.5v.3h-10.5z" fill-rule="evenodd"/>
<path d="M176.9 212.1h10.6v.3h-10.6z" fill-rule="evenodd"/>
<path d="M187.5 212.1h.3v4.7h-.3z" fill-rule="evenodd"/>
<path d="M200.1 212.1h.4v4.7h-.4z" fill-rule="evenodd"/>
<path d="M23.2 216.8h.3v4.7h-.3z" fill-rule="evenodd"/>
<path d="M23.2 216.8h12.6v.3h-12.6z" fill-rule="evenodd"/>
<path d="M35.9 216.8h75.7v.3h-75.7z" fill-rule="evenodd"/>
<path d="M111.6 216.8h.3v4.7h-.3z" fill-rule="evenodd"/>
<path d="M111.6 216.8h33.7v.3h-33.7z" fill-rule="evenodd"/>
<path d="M145.3 216.8h.4v4.7h-.4z" fill-rule="evenodd"/>
<path d="M145.3 216.8h10.6v.3h-10.6z" fill-rule="evenodd"/>
<path d="M155.9 216.8h10.5v.3h-10.5z" fill-rule="evenodd"/>
<path d="M166.4 216.8h.3v4.7h-.3z" fill-rule="evenodd"/>
<path d="M166.4 216.8h10.5v.3h-10.5z" fill-rule="evenodd"/>
<path d="M176.9 216.8h10.6v.3h-10.6z" fill-rule="evenodd"/>
<path d="M187.5 216.8h.3v4.7h-.3z" fill-rule="evenodd"/>
<path d="M200.1 216.8h.4v4.7h-.4z" fill-rule="evenodd"/>
<path d="M187.5 216.8h13v.3h-13z" fill-rule="evenodd"/>
<path d="M23.2 221.5h.3v5.1h-.3z" fill-rule="evenodd"/>
<path d="M23.2 226.2h12.6v.4h-12.6z" fill-rule="evenodd"/>
<path d="M35.9 226.2h75.7v.4h-75.7z" fill-rule="evenodd"/>
<path d="M111.6 221.5h.3v5.1h-.3z" fill-rule="evenodd"/>
<path d="M111.6 221.5h33.7v.4h-33.7z" fill-rule="evenodd"/>
<path d="M111.6 226.2h33.7v.4h-33.7z" fill-rule="evenodd"/>
<path d="M145.3 221.5h.4v5.1h-.4z" fill-rule="evenodd"/>
<path d="M145.3 221.5h10.6v.4h-10.6z" fill-rule="evenodd"/>
<path d="M145.3 226.2h10.6v.4h-10.6z" fill-rule="evenodd"/>
<path d="M155.9 221.5h10.5v.4h-10.5z" fill-rule="evenodd"/>
<path d="M155.9 226.2h10.5v.4h-10.5z" fill-rule="evenodd"/>
<path d="M166.4 221.5h.3v5.1h-.3z" fill-rule="evenodd"/>
<path d="M166.4 221.5h10.5v.4h-10.5z" fill-rule="evenodd"/>
<path d="M166.4 226.2h10.5v.4h-10.5z" fill-rule="evenodd"/>
<path d="M176.9 221.5h10.6v.4h-10.6z" fill-rule="evenodd"/>
<path d="M176.9 226.2h10.6v.4h-10.6z" fill-rule="evenodd"/>
<path d="M187.5 221.5h.3v5.1h-.3z" fill-rule="evenodd"/>
<path d="M200.1 221.5h.4v5.1h-.4z" fill-rule="evenodd"/>
<path d="M187.5 226.2h13v.4h-13z" fill-rule="evenodd"/>
</g>
<path d="M155.4 166.4h2.2M160.3 166.4h2.2M129.8 203.4h2.2M129.8 217.6h2.2M135.1 203.4h2.2M135.1 217.6h2.2" fill="none" stroke="#231f20" stroke-width=".36"/>
<g font-size="4.9" fill="#231f20">
<text x="109.9" y="9.9">SN54173, SN54LS173A, SN74173, SN74LS173A</text>
<text x="149.9" y="14.8">4-BIT D-TYPE REGISTERS</text>
<text x="152.3" y="19.8">WITH 3-STATE OUTPUTS</text>
</g>
<g font-size="3.9" fill="#231f20">
<text x="23.2" y="30.2">recommended operating conditions</text>
<text x="23.2" y="69.8">electrical characteristics over recommended operating free-air temperature range (unless</text>
<text x="23.2" y="73.6">otherwise noted)</text>
<text x="23.2" y="181.1">timing requirements over recommended operating conditions (unless otherwise noted)</text>
</g>
<text font-size="3.5" fill="#231f20" x="112.7" y="271">•</text>
<g font-size="2.8" fill="#231f20">
<text x="128.3" y="40.8">MIN</text>
<text x="131.4" y="36">SN54LS173A</text>
<text x="137.4" y="40.8">NOM</text>
<text x="148.2" y="40.8">MAX</text>
<text x="159.9" y="40.8">MIN</text>
<text x="163" y="36">SN74LS173A</text>
<text x="169" y="40.8">NOM</text>
<text x="179.8" y="40.8">MAX</text>
<text x="190.5" y="38.4">UNIT</text>
<text x="25.6" y="45.6">VCC</text>
<text x="37.2" y="45.6">Supply voltage</text>
<text x="129.5" y="45.6">4.5</text>
<text x="142.4" y="45.6">5</text>
<text x="150.6" y="45.6">5.5</text>
<text x="159.6" y="45.6">4.75</text>
<text x="174" y="45.6">5</text>
<text x="180.6" y="45.6">5.25</text>
<text x="192.8" y="45.6">V</text>
<text x="25.6" y="50.4">IOH</text>
<text x="37.2" y="50.4">High-level output current</text>
<text x="151.4" y="50.4">–1</text>
<text x="180.6" y="50.4">–2.6</text>
<text x="191.6" y="50.4">mA</text>
<text x="25.6" y="55.1">IOL</text>
<text x="25.6" y="59.9">TA</text>
<text x="37.2" y="55.1">Low-level output current</text>
<text x="37.2" y="59.9">Operating free-air temperature</text>
<text x="128.8" y="59.9">–55</text>
<text x="149.8" y="59.9">125</text>
<text x="151.4" y="55.1">12</text>
<text x="163.5" y="59.9">0</text>
<text x="183" y="55.1">24</text>
<text x="183" y="59.9">70</text>
<text x="191.6" y="55.1">mA</text>
<text x="192.2" y="59.9">°C</text>
<text x="43.9" y="81.9">PARAMETER</text>
<text x="89.5" y="82.3">TEST CONDITIONS†</text>
<text x="131.3" y="79.5">SN54LS173A</text>
<text x="162.9" y="79.5">SN74LS173A</text>
<text x="190.5" y="79.5">UNIT</text>
<text x="25.6" y="89">VIH</text>
<text x="37.2" y="89">High-level input voltage</text>
<text x="128.2" y="84.2">MIN</text>
<text x="131.8" y="89">2</text>
<text x="136.8" y="84.2">TYP‡</text>
<text x="148.2" y="84.2">MAX</text>
<text x="159.8" y="84.2">MIN</text>
<text x="163.4" y="89">2</text>
<text x="168.5" y="84.2">TYP‡</text>
<text x="179.8" y="84.2">MAX</text>
<text x="190.5" y="84.2">UNIT</text>
<text x="192.8" y="89">V</text>
<text x="25.6" y="93.8">VIL</text>
<text x="37.2" y="93.8">Low-level input voltage</text>
<text x="150.5" y="93.8">0.7</text>
<text x="182.2" y="93.8">0.8</text>
<text x="192.8" y="93.8">V</text>
<text x="25.6" y="98.6">VIK</text>
<text x="37.2" y="98.6">Input clamp voltage</text>
<text x="83.6" y="98.6">VCC = MIN,</text>
<text x="104.4" y="98.6">II = –18 mA</text>
<text x="149" y="98.6">–1.5</text>
<text x="180.6" y="98.6">–1.5</text>
<text x="192.8" y="98.6">V</text>
<text x="25.6" y="105.2">VOH</text>
<text x="37.2" y="105.2">High-level output voltage</text>
<text x="83.6" y="103.4">VCC = MIN,</text>
<text x="83.6" y="106.9">VIL = VILmax,</text>
<text x="104.4" y="103.4">VIH = 2 V,</text>
<text x="104.4" y="106.9">IOH = MAX</text>
<text x="129.4" y="105.2">2.4</text>
<text x="140" y="105.2">3.4</text>
<text x="161.1" y="105.2">2.4</text>
<text x="171.6" y="105.2">3.1</text>
<text x="192.8" y="105.2">V</text>
<text x="83.6" y="112.5">VCC = MIN,,</text>
<text x="85.5" y="113.2">CC</text>
<text x="104.4" y="111.8">IOL = 12 mA</text>
<text x="138.4" y="111.8">0.25</text>
<text x="150.5" y="111.8">0.4</text>
<text x="170.1" y="111.8">0.25</text>
<text x="182.2" y="111.8">0.4</text>
<text x="192.8" y="111.8">V</text>
<text x="25.6" y="114.2">VOL</text>
<text x="37.2" y="114.2">Low level output voltage</text>
<text x="37.2" y="114.2">Low-level output voltage</text>
<text x="83.6" y="116">VIL = 0.8 V,</text>
<text x="104.4" y="116.6">IOL = 24 mA</text>
<text x="170.1" y="116.6">0.35</text>
<text x="182.2" y="116.6">0.5</text>
<text x="192.8" y="116.6">V</text>
<text x="25.6" y="123.7">IO( ff)</text>
<text x="25.6" y="123.7">IO(off)</text>
<text x="37.2" y="122">Off-state (high-impedance state))</text>
<text x="37.2" y="125.5">output current</text>
<text x="48.7" y="122">(</text>
<text x="51.8" y="122">g</text>
<text x="83.6" y="122">VCC = MAX,,</text>
<text x="83.6" y="125.5">VIH = 2 V</text>
<text x="85.5" y="122.7">CC</text>
<text x="104.4" y="121.3">VO = 2.7 V</text>
<text x="151.3" y="121.3">20</text>
<text x="183" y="121.3">20</text>
<text x="192.8" y="123.7">V</text>
<text x="37.2" y="130.8">Input current</text>
<text x="104.4" y="126.1">VO = 0.4 V</text>
<text x="149.8" y="126.1">–20</text>
<text x="181.4" y="126.1">–20</text>
<text x="25.6" y="132.7">II</text>
<text x="37.2" y="134.4">at maximum input voltage</text>
<text x="83.6" y="132.7">VCC = MAX,</text>
<text x="104.4" y="132.7">VI = 7 V</text>
<text x="150.5" y="132.7">0.1</text>
<text x="182.2" y="132.7">0.1</text>
<text x="191.6" y="132.7">mA</text>
<text x="25.6" y="139.4">IIH</text>
<text x="37.2" y="139.4">High-level input current</text>
<text x="83.6" y="139.4">VCC = MAX,</text>
<text x="104.4" y="139.4">VI = 2.7 V</text>
<text x="151.3" y="139.4">20</text>
<text x="183" y="139.4">20</text>
<text x="192" y="139.4">µA</text>
<text x="25.6" y="144.1">IIL</text>
<text x="25.6" y="148.9">IOS</text>
<text x="37.2" y="144.1">Low-level input current</text>
<text x="37.2" y="148.9">Short-circuit output current§</text>
<text x="83.6" y="144.1">VCC = MAX,</text>
<text x="83.6" y="148.9">VCC = MAX</text>
<text x="104.4" y="144.1">VI = 0.4 V</text>
<text x="128.7" y="148.9">–30</text>
<text x="148.2" y="148.9">–130</text>
<text x="149" y="144.1">–0.4</text>
<text x="160.3" y="148.9">–30</text>
<text x="179.8" y="148.9">–130</text>
<text x="180.6" y="144.1">–0.4</text>
<text x="191.6" y="144.1">mA</text>
<text x="191.6" y="148.9">mA</text>
<text x="25.6" y="153.7">ICC</text>
<text x="37.2" y="153.7">Supply current</text>
<text x="83.6" y="153.7">VCC = MAX,</text>
<text x="104.4" y="153.7">See Note 4</text>
<text x="140.8" y="153.7">19</text>
<text x="151.3" y="153.7">30</text>
<text x="172.4" y="153.7">19</text>
<text x="183" y="153.7">24</text>
<text x="191.6" y="153.7">mA</text>
<text x="23.2" y="157.9">† For conditions shown as MIN or MAX, use the appropriate value specified under recommended operating conditions.</text>
<text x="23.2" y="161.4">‡ All typical values are at V</text>
<text x="23.2" y="164.9">§ Not more than one output should be shorted at a time.</text>
<text x="56.7" y="162.8">CC = 5 V, TA = 25°C.</text>
<text x="23.2" y="169.1">NOTE 4:</text>
<text x="36.6" y="169.1">ICCis measured with all outputs open; CLR grounded, following momentary connection to 4.5 V, N, G1, G2, and all data inputs grounded;</text>
<text x="36.6" y="172.6">and CLK and M at 4.5 V.</text>
<text x="147.2" y="187">SN54LS173A</text>
<text x="149.3" y="191.7">MIN</text>
<text x="158.8" y="191.7">MAX</text>
<text x="168.2" y="187">SN74LS173A</text>
<text x="170.4" y="191.7">MIN</text>
<text x="179.8" y="191.7">MAX</text>
<text x="190.5" y="189.4">UNIT</text>
<text x="25.6" y="196.5">fclock</text>
<text x="37.2" y="196.5">Input clock frequency</text>
<text x="161.9" y="196.5">30</text>
<text x="183" y="196.5">25</text>
<text x="190.9" y="196.5">MHz</text>
<text x="25.6" y="201.3">tw</text>
<text x="37.2" y="201.3">Pulse duration</text>
<text x="112.9" y="201.3">CLK or CLR</text>
<text x="151.4" y="201.3">25</text>
<text x="172.5" y="201.3">25</text>
<text x="192.3" y="201.3">ns</text>
<text x="112.9" y="206">Data enable (G1, G2)</text>
<text x="151.4" y="206">35</text>
<text x="172.5" y="206">35</text>
<text x="25.6" y="210.8">tsu</text>
<text x="37.2" y="210.8">Setup time</text>
<text x="112.9" y="215.5">CLR (inactive state)</text>
<text x="112.9" y="210.8">Data</text>
<text x="151.4" y="210.8">17</text>
<text x="151.4" y="215.5">10</text>
<text x="172.5" y="210.8">17</text>
<text x="172.5" y="215.5">10</text>
<text x="192.3" y="210.8">ns</text>
<text x="112.9" y="220.3">Data enable (G1, G2)</text>
<text x="152.9" y="220.3">0</text>
<text x="174" y="220.3">0</text>
<text x="25.6" y="222.6">th</text>
<text x="37.2" y="222.6">Hold time</text>
<text x="112.9" y="225">Data</text>
<text x="152.9" y="225">3</text>
<text x="174" y="225">3</text>
<text x="192.3" y="222.6">ns</text>
<text x="199.2" y="270.8">7</text>
</g>
<text font-size="2.5" fill="#231f20" x="140.1" y="22.7">SDLS067A – OCTOBER 1976 – REVISED JUNE 1999</text>
<g font-size="2.1" fill="#231f20">
<text x="85.3" y="271">POST OFFICE BOX 655303</text>
<text x="114.9" y="271">DALLAS, TEXAS 75265</text>
</g>
</svg>
